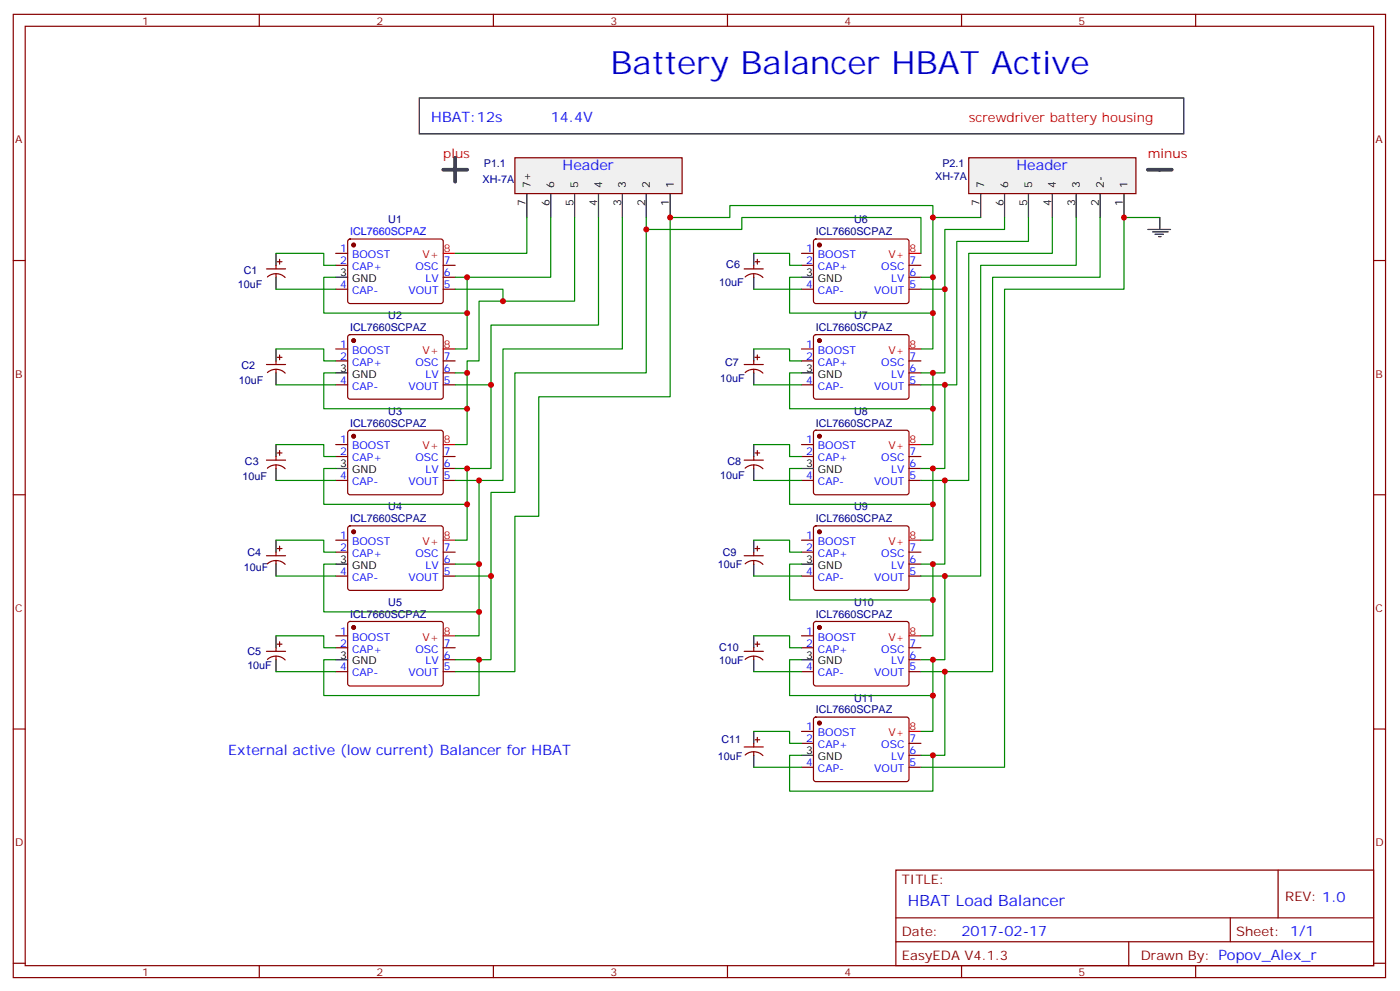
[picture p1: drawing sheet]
<svg xmlns="http://www.w3.org/2000/svg" width="414mm" height="293mm" viewBox="0 0 414 293" stroke-linecap="round" stroke-linejoin="round" font-family="sans-serif">
<g fill="none" stroke="#870000" stroke-width=".35">
<path d="M3.9 4.2h405.4v284.4h-405.4zM7.4 7.8h398.3v277.2h-398.3zM76.6 4.2v3.6M145.7 4.2v3.6M214.9 4.2v3.6M284 4.2v3.6M353.2 4.2v3.6M3.9 76.9h3.5M405.7 76.9h3.6M3.9 146h3.5M405.7 146h3.6M3.9 215.2h3.5"/>
<path d="M405.7 215.2h3.6M264.6 256.8h141.1v28.2h-141.1zM377.5 256.8v14.1M264.6 270.9h141.1M264.6 278h141.1M333.4 278v7M363.4 270.9v7.1M3.9 284.3h3.5M76.6 285v3.6M145.7 285v3.6M214.9 285v3.6M284 285v3.6"/>
<path d="M353.2 285v3.6M405.7 284.3h3.6"/>
</g>
<path d="M152.1 46.6h49.4v10.6h-49.4z" fill="#f0f0f0" stroke="#870000" stroke-width=".35"/>
<path d="M155.6 57.2v7M162.7 57.2v7M169.7 57.2v7M176.8 57.2v7M183.8 57.2v7M190.9 57.2v7M197.9 57.2v7" fill="none" stroke="#000" stroke-width=".35"/>
<path d="M286.1 46.6h49.4v10.6h-49.4z" fill="#f0f0f0" stroke="#870000" stroke-width=".35"/>
<g fill="none" stroke="#000" stroke-width=".35">
<path d="M123.9 28.9h225.7v10.6h-225.7zM289.7 57.2v7M296.7 57.2v7M303.8 57.2v7M310.8 57.2v7M317.9 57.2v7M324.9 57.2v7M332 57.2v7M81.5 74.8v3.5M222.6 74.8v3.5M339.1 67.7h6.7M340.5 68.4h4.6"/>
<path d="M341.2 69.1h2.4M342.2 69.8h.7M342.6 64.2v3.5M81.5 81.8v3.6M99.2 81.8h3.5M222.6 81.8v3.6M236.7 81.8h3.6M81.5 103v3.5M81.5 110.1v3.5M99.2 110.1h3.5M222.6 103v3.5M222.6 110.1v3.5"/>
<path d="M236.7 110.1h3.6M81.5 131.2v3.6M81.5 138.3v3.5M99.2 138.3h3.5M222.6 131.2v3.6M222.6 138.3v3.5M236.7 138.3h3.6M81.5 159.5v3.5M222.6 159.5v3.5M81.5 166.5v3.5M99.2 166.5h3.5M222.6 166.5v3.5"/>
<path d="M236.7 166.5h3.6M81.5 187.7v3.5M81.5 194.7v3.6M99.2 194.7h3.5M222.6 187.7v3.5M222.6 194.7v3.6M236.7 194.7h3.6M222.6 215.9v3.5M222.6 223v3.5M236.7 223h3.6"/>
</g>
<g fill="#870000" stroke="#870000" stroke-width=".35">
<circle cx="104.5" cy="72.3" r=".53"/>
<circle cx="104.5" cy="100.5" r=".53"/>
<circle cx="104.5" cy="128.8" r=".53"/>
<circle cx="104.5" cy="157" r=".53"/>
<circle cx="242" cy="72.3" r=".53"/>
<circle cx="242" cy="100.5" r=".53"/>
<circle cx="242" cy="128.8" r=".53"/>
<circle cx="242" cy="157" r=".53"/>
<circle cx="242" cy="185.2" r=".53"/>
<circle cx="242" cy="213.4" r=".53"/>
<circle cx="104.5" cy="185.2" r=".53"/>
</g>
<g fill="none" stroke="#870000" stroke-width=".35">
<path d="M78.7 79.4h5.6M81.5 78.3v1.1M81.9 77.3h1.4M82.6 76.6v1.4M99.2 74.8h3.5M99.2 78.3h3.5M102.9 70.8l.5-.2h27.1l.4 .7-.1 17.9-.6 .4-27.1-.1-.4-.6v-17.6zM130.9 78.3h3.5M219.8 79.4h5.7M222.6 78.3v1.1M223 77.3h1.4M223.7 76.6v1.4"/>
<path d="M236.7 74.8h3.6M236.7 78.3h3.6M240.5 70.8l.5-.2h27.1l.4 .7-.1 17.9-.6 .4-27.1-.1-.4-.6v-17.6zM268.5 78.3h3.5M79 81.8a3.8 3.8 0 0 1 5.2 .1M81.5 80.8v1M99.2 85.4h3.5M102.9 99l.5-.2h27.1l.4 .7-.1 17.9-.6 .4h-27.1l-.4-.7v-17.6zM130.9 85.4h3.5M130.9 81.8h3.5M220.1 81.8a3.8 3.8 0 0 1 5.2 .1M222.6 80.8v1"/>
<path d="M236.7 85.4h3.6M240.5 99l.5-.2h27.1l.4 .7-.1 17.9-.6 .4h-27.1l-.4-.7v-17.6zM268.5 85.4h3.5M268.5 81.8h3.5M78.7 107.6h5.6M79 110a3.8 3.8 0 0 1 5.2 .1M81.5 106.5v1.1M81.5 109v1.1M81.9 105.5h1.4M82.6 104.8v1.4M99.2 103h3.5M99.2 106.5h3.5"/>
<path d="M99.2 113.6h3.5M130.9 106.5h3.5M130.9 113.6h3.5M130.9 110.1h3.5M219.8 107.6h5.7M220.1 110a3.8 3.8 0 0 1 5.2 .1M222.6 106.5v1.1M222.6 109v1.1M223 105.5h1.4M223.7 104.8v1.4M236.7 103h3.6M236.7 106.5h3.6"/>
<path d="M236.7 113.6h3.6M268.5 106.5h3.5M268.5 113.6h3.5M268.5 110.1h3.5M78.7 135.8h5.6M79 138.2a3.8 3.8 0 0 1 5.2 .2M81.5 134.8v1M81.5 137.2v1.1M81.9 133.7h1.4M82.6 133v1.4M99.2 131.2h3.5M99.2 134.8h3.5"/>
<path d="M102.9 127.2l.5-.2 27.1 .1 .4 .6-.1 17.9-.6 .4h-27.1l-.4-.7v-17.6zM130.9 134.8h3.5M130.9 138.3h3.5M219.8 135.8h5.7M220.1 138.2a3.8 3.8 0 0 1 5.2 .2M222.6 134.8v1M222.6 137.2v1.1M223 133.7h1.4M223.7 133v1.4M236.7 131.2h3.6M236.7 134.8h3.6M240.5 127.2l.5-.2 27.1 .1 .4 .6-.1 17.9-.6 .4h-27.1l-.4-.7v-17.6z"/>
<path d="M268.5 134.8h3.5M268.5 138.3h3.5M99.2 141.8h3.5M99.2 159.5h3.5M102.9 155.4l.5-.2 27.1 .1 .4 .6-.1 17.9-.6 .5-27.1-.1-.4-.6v-17.7zM130.9 141.8h3.5M236.7 141.8h3.6M236.7 159.5h3.6M240.5 155.4l.5-.2 27.1 .1 .4 .6-.1 17.9-.6 .5-27.1-.1-.4-.6v-17.7zM268.5 141.8h3.5M78.7 164h5.6M79 166.4a3.8 3.8 0 0 1 5.2 .2"/>
<path d="M81.5 163v1M81.5 165.5v1M81.9 161.9h1.4M82.6 161.2v1.4M99.2 163h3.5M99.2 170h3.5M130.9 163h3.5M130.9 170h3.5M130.9 166.5h3.5M219.8 164h5.7M220.1 166.4a3.8 3.8 0 0 1 5.2 .2M222.6 163v1"/>
<path d="M222.6 165.5v1M223 161.9h1.4M223.7 161.2v1.4M236.7 163h3.6M236.7 170h3.6M268.5 163h3.5M268.5 170h3.5M268.5 166.5h3.5M78.7 192.3h5.6M79 194.6a3.8 3.8 0 0 1 5.2 .2M81.5 191.2v1.1M81.5 193.7v1"/>
<path d="M81.9 190.1h1.4M82.6 189.4v1.5M99.2 187.7h3.5M99.2 191.2h3.5M99.2 198.3h3.5M102.9 183.7l.5-.3 27.1 .1 .4 .6-.1 18-.6 .4-27.1-.1-.4-.6v-17.7zM130.9 191.2h3.5M130.9 198.3h3.5M130.9 194.7h3.5M219.8 192.3h5.7M220.1 194.6a3.8 3.8 0 0 1 5.2 .2M222.6 191.2v1.1"/>
<path d="M222.6 193.7v1M223 190.1h1.4M223.7 189.4v1.5M236.7 187.7h3.6M236.7 191.2h3.6M236.7 198.3h3.6M240.5 183.7l.5-.3 27.1 .1 .4 .6-.1 18-.6 .4-27.1-.1-.4-.6v-17.7zM268.5 191.2h3.5M268.5 198.3h3.5M268.5 194.7h3.5M222.6 219.4v1.1M223 218.4h1.4"/>
<path d="M223.7 217.7v1.4M236.7 215.9h3.6M236.7 219.4h3.6M240.5 211.9l.5-.2h27.1l.4 .7-.1 17.9-.6 .4h-27.1l-.4-.7v-17.6zM268.5 219.4h3.5M219.8 220.5h5.7M220.1 222.9a3.8 3.8 0 0 1 5.2 .1M222.6 221.9v1.1M236.7 226.5h3.6M268.5 226.5h3.5M268.5 223h3.5"/>
</g>
<path d="M130.9 74.8h3.5M268.5 74.8h3.5M130.9 103h3.5M268.5 103h3.5M130.9 131.2h3.5M268.5 131.2h3.5M130.9 159.5h3.5M268.5 159.5h3.5M130.9 187.7h3.5M268.5 187.7h3.5M268.5 215.9h3.5" fill="none" stroke="#f00" stroke-width=".35"/>
<g fill="none" stroke="#008700" stroke-width=".35">
<path d="M81.5 74.8h14.1v3.5h3.6M155.6 64.2v10.6h-21.2M162.7 64.2v17.6h-24.7M169.7 64.2v24.7h-21.1v-3.5h-14.2M176.8 64.2v31.8h-31.8v17.6h-10.6M183.8 64.2v38.8h-35.2v38.8h-14.2M190.9 64.2v45.9h-38.8v35.2h-7.1v24.7h-10.6M190.9 67.7h28.2v-3.5h52.9v10.6M222.6 74.8h10.6v3.5h3.5M275.6 64.2h14.1M296.7 64.2v3.5h-17.6v17.7M303.8 64.2v7.1h-21.2v42.3h-3.5"/>
<path d="M310.8 64.2v10.6h-24.7v67h-7M317.9 64.2v14.1h-28.2v91.7h-10.6M324.9 64.2v17.6h-31.7v116.5h-14.1M342.6 64.2h-10.6v21.2h-35.3v141.1h-24.7M81.5 85.4h17.7M99.2 81.8h-3.6v10.6h42.4v-10.6h-3.6M138 92.4v10.6h-3.6M148.6 88.9h-7.1v17.6h-3.5v3.6h-3.6M222.6 85.4h14.1M236.7 81.8h-3.5v10.6h42.4v-10.6h-3.6M272 85.4h7.1v24.7h-7.1M275.6 81.8v-21.1h-60v3.5h-17.7v52.9h-38.8v35.3h-7v45.9h-17.7"/>
<path d="M275.6 92.4v10.6h-3.6M81.5 103h14.1v3.5h3.6M81.5 113.6h17.7M99.2 110.1h-3.6v10.6h42.4v-10.6M145 113.6v24.7h-10.6M222.6 103h10.6v3.5h3.5M222.6 113.6h14.1M236.7 110.1h-3.5v10.6h42.4v10.5h-3.6M272 113.6h7.1v24.7h-3.5M275.6 110.1v10.6M81.5 131.2h14.1v3.6h3.6M99.2 138.3h-3.6v10.6h42.4v-10.6"/>
<path d="M138 120.7v10.5h-3.6M222.6 131.2h10.6v3.6h3.5M236.7 138.3h-3.5v10.6h42.4v-10.6h-3.6M81.5 159.5h14.1v3.5h3.6M81.5 141.8h17.7M138 148.9v10.6h-3.6M141.5 141.8v24.7h-7.1M222.6 159.5h10.6v3.5h3.5M222.6 141.8h14.1M272 141.8h7.1v24.7h-3.5M275.6 148.9v10.6h-3.6M81.5 170h17.7"/>
<path d="M99.2 166.5h-3.6v14.1h45.9M141.5 166.5v21.2h-7.1M145 170v24.7h-10.6M222.6 170h14.1M236.7 166.5h-3.5v10.6h42.4v-10.6h-3.6M272 170h7.1v24.7h-3.5M275.6 177.1v10.6h-3.6M81.5 187.7h14.1v3.5h3.6M81.5 198.3h17.7M99.2 194.7h-3.6v10.6h45.9v-10.6M222.6 187.7h10.6v3.5h3.5M222.6 198.3h14.1"/>
<path d="M236.7 194.7h-3.5v10.6h42.4v-10.6h-3.6M272 198.3h7.1v24.7h-3.5M222.6 215.9h10.6v3.5h3.5M275.6 205.3v10.6h-3.6M222.6 226.5h14.1M236.7 223h-3.5v10.5h42.4v-10.5h-3.6"/>
</g>
<path d="M134.4 46.6v3.5h-3.5M138 50.1h-3.6v3.5M339.1 50.1h7" fill="none" stroke="#000" stroke-width="1.1"/>
<g fill="#c00">
<circle cx="138" cy="92.4" r=".88"/>
<circle cx="138" cy="81.8" r=".88"/>
<circle cx="148.6" cy="88.9" r=".88"/>
<circle cx="138" cy="110.1" r=".88"/>
<circle cx="138" cy="120.6" r=".88"/>
<circle cx="145" cy="113.6" r=".88"/>
<circle cx="138" cy="138.3" r=".88"/>
<circle cx="138" cy="148.9" r=".88"/>
<circle cx="141.5" cy="141.8" r=".88"/>
<circle cx="141.5" cy="166.5" r=".88"/>
<circle cx="145" cy="170" r=".88"/>
<circle cx="141.5" cy="194.7" r=".88"/>
<circle cx="141.5" cy="180.6" r=".88"/>
<circle cx="275.6" cy="92.4" r=".88"/>
<circle cx="275.6" cy="148.9" r=".88"/>
<circle cx="275.6" cy="177.1" r=".88"/>
<circle cx="275.6" cy="205.3" r=".88"/>
<circle cx="275.6" cy="138.3" r=".88"/>
<circle cx="275.6" cy="166.5" r=".88"/>
<circle cx="275.6" cy="223" r=".88"/>
<circle cx="275.6" cy="81.8" r=".88"/>
<circle cx="279.1" cy="85.4" r=".88"/>
<circle cx="275.6" cy="194.7" r=".88"/>
<circle cx="275.6" cy="120.6" r=".88"/>
<circle cx="275.6" cy="110.1" r=".88"/>
<circle cx="279.1" cy="113.6" r=".88"/>
<circle cx="279.1" cy="141.8" r=".88"/>
<circle cx="279.1" cy="170" r=".88"/>
<circle cx="279.1" cy="198.3" r=".88"/>
<circle cx="197.9" cy="64.2" r=".88"/>
<circle cx="190.9" cy="67.7" r=".88"/>
<circle cx="275.6" cy="64.2" r=".88"/>
<circle cx="332" cy="64.2" r=".88"/>
</g>
<text font-size="9.5" fill="#00f" x="180.3" y="21.9">Battery Balancer HBAT Active</text>
<text font-size="4.6" fill="#00f" x="268.1" y="267.4">HBAT Load Balancer</text>
<g font-size="4.2" fill="#00f">
<text x="127.4" y="36">HBAT:12s</text>
<text x="162.7" y="36">14.4V</text>
<text x="166.2" y="50.1">Header</text>
<text x="300.2" y="50.1">Header</text>
<text x="67.4" y="223">External active (low current) Balancer for HBAT</text>
<text x="284" y="276.2">2017-02-17</text>
</g>
<g font-size="3.9" fill="#f00">
<text x="286.1" y="36">screwdriver battery housing</text>
<text x="130.9" y="46.6">plus</text>
<text x="339.1" y="46.6">minus</text>
</g>
<g font-size="3.9" fill="#800">
<text x="266.4" y="261.1">TITLE:</text>
<text x="379.6" y="266">REV: 1.0</text>
<text x="266.4" y="276.2">Date:</text>
<text x="365.2" y="276.2">Sheet: 1/1</text>
<text x="266.4" y="283.3">EasyEDA V4.1.3</text>
<text x="336.9" y="283.3">Drawn By: Popov_Alex_r</text>
</g>
<g font-size="3.2" fill="#800">
<text x="42" y="7.2">1</text>
<text x="111.2" y="7.2">2</text>
<text x="180.3" y="7.2">3</text>
<text x="249.4" y="7.2">4</text>
<text x="318.6" y="7.2">5</text>
<text x="4.4" y="42.3">A</text>
<text x="406.3" y="42.3">A</text>
<text x="4.4" y="111.5">B</text>
<text x="406.3" y="111.5">B</text>
<text x="4.4" y="180.6">C</text>
<text x="406.3" y="180.6">C</text>
<text x="4.4" y="249.8">D</text>
<text x="406.3" y="249.8">D</text>
<text x="42" y="288">1</text>
<text x="111.2" y="288">2</text>
<text x="180.3" y="288">3</text>
<text x="249.4" y="288">4</text>
<text x="318.6" y="288">5</text>
</g>
<g font-size="3.2" fill="#000080">
<text x="142.6" y="54">XH-7A</text>
<text x="142.9" y="49.4">P1.1</text>
<text x="276.3" y="53.3">XH-7A</text>
<text x="278.4" y="49.4">P2.1</text>
<text x="114.7" y="66">U1</text>
<text x="252.3" y="66">U6</text>
<text x="241" y="69.5">ICL7660SCPAZ</text>
<text x="72" y="80.8">C1</text>
<text x="214.5" y="79">C6</text>
<text x="70.2" y="85">10uF</text>
<text x="212.4" y="84.3">10uF</text>
<text x="114.7" y="94.2">U2</text>
<text x="252.3" y="94.2">U7</text>
<text x="103.4" y="97.7">ICL7660SCPAZ</text>
<text x="241" y="97.7">ICL7660SCPAZ</text>
<text x="214.2" y="107.9">C7</text>
<text x="70.6" y="113.2">10uF</text>
<text x="71.3" y="109">C2</text>
<text x="212.8" y="112.9">10uF</text>
<text x="103.4" y="125.9">ICL7660SCPAZ</text>
<text x="114.7" y="122.4">U3</text>
<text x="241" y="125.9">ICL7660SCPAZ</text>
<text x="252.3" y="122.4">U8</text>
<text x="72.4" y="137.2">C3</text>
<text x="214.9" y="137.2">C8</text>
<text x="71.6" y="141.8">10uF</text>
<text x="212.8" y="141.5">10uF</text>
<text x="103.4" y="154.2">ICL7660SCPAZ</text>
<text x="114.7" y="150.6">U4</text>
<text x="241" y="154.2">ICL7660SCPAZ</text>
<text x="252.3" y="150.6">U9</text>
<text x="73.1" y="164">C4</text>
<text x="212.1" y="167.6">10uF</text>
<text x="213.5" y="164">C9</text>
<text x="72" y="168.6">10uF</text>
<text x="114.7" y="178.9">U5</text>
<text x="252.3" y="178.9">U10</text>
<text x="103.4" y="182.4">ICL7660SCPAZ</text>
<text x="241" y="182.4">ICL7660SCPAZ</text>
<text x="73.1" y="197.6">10uF</text>
<text x="73.1" y="193.3">C5</text>
<text x="212.4" y="196.1">10uF</text>
<text x="212.4" y="192.3">C10</text>
<text x="252.3" y="207.1">U11</text>
<text x="241" y="210.6">ICL7660SCPAZ</text>
<text x="213.1" y="219.4">C11</text>
<text x="212.1" y="224.4">10uF</text>
</g>
<g font-size="3.2">
<text x="156.7" y="55.4" transform="rotate(-90 156.7 55.4)">7+</text>
<text x="163.7" y="55.4" transform="rotate(-90 163.7 55.4)">6</text>
<text x="170.8" y="55.4" transform="rotate(-90 170.8 55.4)">5</text>
<text x="177.8" y="55.4" transform="rotate(-90 177.8 55.4)">4</text>
<text x="184.9" y="55.4" transform="rotate(-90 184.9 55.4)">3</text>
<text x="191.9" y="55.4" transform="rotate(-90 191.9 55.4)">2</text>
<text x="199" y="55.4" transform="rotate(-90 199 55.4)">1</text>
<text x="290.7" y="55.4" transform="rotate(-90 290.7 55.4)">7</text>
<text x="297.8" y="55.4" transform="rotate(-90 297.8 55.4)">6</text>
<text x="304.8" y="55.4" transform="rotate(-90 304.8 55.4)">5</text>
<text x="311.9" y="55.4" transform="rotate(-90 311.9 55.4)">4</text>
<text x="318.9" y="55.4" transform="rotate(-90 318.9 55.4)">3</text>
<text x="326" y="55.4" transform="rotate(-90 326 55.4)">2-</text>
<text x="333.1" y="55.4" transform="rotate(-90 333.1 55.4)">1</text>
<text x="155.3" y="60.9" transform="rotate(-90 155.3 60.9)">7</text>
<text x="162.3" y="60.9" transform="rotate(-90 162.3 60.9)">6</text>
<text x="169.4" y="60.9" transform="rotate(-90 169.4 60.9)">5</text>
<text x="176.4" y="60.9" transform="rotate(-90 176.4 60.9)">4</text>
<text x="183.5" y="60.9" transform="rotate(-90 183.5 60.9)">3</text>
<text x="190.5" y="60.9" transform="rotate(-90 190.5 60.9)">2</text>
<text x="197.6" y="60.9" transform="rotate(-90 197.6 60.9)">1</text>
<text x="289.3" y="60.9" transform="rotate(-90 289.3 60.9)">7</text>
<text x="296.4" y="60.9" transform="rotate(-90 296.4 60.9)">6</text>
<text x="303.4" y="60.9" transform="rotate(-90 303.4 60.9)">5</text>
<text x="310.5" y="60.9" transform="rotate(-90 310.5 60.9)">4</text>
<text x="317.5" y="60.9" transform="rotate(-90 317.5 60.9)">3</text>
<text x="324.6" y="60.9" transform="rotate(-90 324.6 60.9)">2</text>
<text x="331.6" y="60.9" transform="rotate(-90 331.6 60.9)">1</text>
<text x="100.5" y="81.5">3</text>
<text x="104" y="83.3">GND</text>
<text x="238.1" y="81.5">3</text>
<text x="241.6" y="83.3">GND</text>
<text x="100.5" y="109.7">3</text>
<text x="104" y="111.5">GND</text>
<text x="238.1" y="109.7">3</text>
<text x="241.6" y="111.5">GND</text>
<text x="100.5" y="137.9">3</text>
<text x="238.1" y="137.9">3</text>
<text x="104" y="139.7">GND</text>
<text x="241.6" y="139.7">GND</text>
<text x="100.5" y="166.2">3</text>
<text x="104" y="167.9">GND</text>
<text x="238.1" y="166.2">3</text>
<text x="241.6" y="167.9">GND</text>
<text x="100.5" y="194.4">3</text>
<text x="104" y="196.1">GND</text>
<text x="238.1" y="194.4">3</text>
<text x="241.6" y="196.1">GND</text>
<text x="238.1" y="222.6">3</text>
<text x="241.6" y="224.4">GND</text>
</g>
<g font-size="3.2" fill="#00f">
<text x="103.4" y="69.5">ICL7660SCPAZ</text>
<text x="100.5" y="74.4">1</text>
<text x="100.5" y="78">2</text>
<text x="104" y="76.2">BOOST</text>
<text x="131.1" y="78">7</text>
<text x="238.1" y="74.4">1</text>
<text x="238.1" y="78">2</text>
<text x="241.6" y="76.2">BOOST</text>
<text x="268.7" y="78">7</text>
<text x="104" y="79.7">CAP+</text>
<text x="122.7" y="79.7">OSC</text>
<text x="125.7" y="83.3">LV</text>
<text x="131.1" y="81.5">6</text>
<text x="241.6" y="79.7">CAP+</text>
<text x="260.3" y="79.7">OSC</text>
<text x="263.3" y="83.3">LV</text>
<text x="268.7" y="81.5">6</text>
<text x="100.5" y="85">4</text>
<text x="104" y="86.8">CAP-</text>
<text x="120.7" y="86.8">VOUT</text>
<text x="131.1" y="85">5</text>
<text x="238.1" y="85">4</text>
<text x="241.6" y="86.8">CAP-</text>
<text x="258.3" y="86.8">VOUT</text>
<text x="268.7" y="85">5</text>
<text x="100.5" y="102.7">1</text>
<text x="100.5" y="106.2">2</text>
<text x="104" y="104.4">BOOST</text>
<text x="104" y="107.9">CAP+</text>
<text x="122.7" y="107.9">OSC</text>
<text x="131.1" y="106.2">7</text>
<text x="238.1" y="102.7">1</text>
<text x="238.1" y="106.2">2</text>
<text x="241.6" y="104.4">BOOST</text>
<text x="241.6" y="107.9">CAP+</text>
<text x="260.3" y="107.9">OSC</text>
<text x="268.7" y="106.2">7</text>
<text x="100.5" y="113.2">4</text>
<text x="125.7" y="111.5">LV</text>
<text x="131.1" y="113.2">5</text>
<text x="131.1" y="109.7">6</text>
<text x="238.1" y="113.2">4</text>
<text x="263.3" y="111.5">LV</text>
<text x="268.7" y="113.2">5</text>
<text x="268.7" y="109.7">6</text>
<text x="104" y="115">CAP-</text>
<text x="120.7" y="115">VOUT</text>
<text x="241.6" y="115">CAP-</text>
<text x="258.3" y="115">VOUT</text>
<text x="100.5" y="130.9">1</text>
<text x="238.1" y="130.9">1</text>
<text x="100.5" y="134.4">2</text>
<text x="104" y="132.6">BOOST</text>
<text x="104" y="136.2">CAP+</text>
<text x="122.7" y="136.2">OSC</text>
<text x="131.1" y="137.9">6</text>
<text x="131.1" y="134.4">7</text>
<text x="238.1" y="134.4">2</text>
<text x="241.6" y="132.6">BOOST</text>
<text x="241.6" y="136.2">CAP+</text>
<text x="260.3" y="136.2">OSC</text>
<text x="268.7" y="137.9">6</text>
<text x="268.7" y="134.4">7</text>
<text x="100.5" y="141.5">4</text>
<text x="104" y="143.2">CAP-</text>
<text x="120.7" y="143.2">VOUT</text>
<text x="125.7" y="139.7">LV</text>
<text x="131.1" y="141.5">5</text>
<text x="238.1" y="141.5">4</text>
<text x="241.6" y="143.2">CAP-</text>
<text x="258.3" y="143.2">VOUT</text>
<text x="263.3" y="139.7">LV</text>
<text x="268.7" y="141.5">5</text>
<text x="100.5" y="159.1">1</text>
<text x="104" y="160.9">BOOST</text>
<text x="238.1" y="159.1">1</text>
<text x="241.6" y="160.9">BOOST</text>
<text x="100.5" y="162.6">2</text>
<text x="104" y="164.4">CAP+</text>
<text x="122.7" y="164.4">OSC</text>
<text x="125.7" y="167.9">LV</text>
<text x="131.1" y="166.2">6</text>
<text x="131.1" y="162.6">7</text>
<text x="238.1" y="162.6">2</text>
<text x="241.6" y="164.4">CAP+</text>
<text x="260.3" y="164.4">OSC</text>
<text x="263.3" y="167.9">LV</text>
<text x="268.7" y="166.2">6</text>
<text x="268.7" y="162.6">7</text>
<text x="100.5" y="169.7">4</text>
<text x="104" y="171.4">CAP-</text>
<text x="120.7" y="171.4">VOUT</text>
<text x="131.1" y="169.7">5</text>
<text x="238.1" y="169.7">4</text>
<text x="241.6" y="171.4">CAP-</text>
<text x="258.3" y="171.4">VOUT</text>
<text x="268.7" y="169.7">5</text>
<text x="100.5" y="187.3">1</text>
<text x="100.5" y="190.9">2</text>
<text x="104" y="189.1">BOOST</text>
<text x="131.1" y="190.9">7</text>
<text x="238.1" y="187.3">1</text>
<text x="238.1" y="190.9">2</text>
<text x="241.6" y="189.1">BOOST</text>
<text x="268.7" y="190.9">7</text>
<text x="100.5" y="197.9">4</text>
<text x="104" y="192.6">CAP+</text>
<text x="122.7" y="192.6">OSC</text>
<text x="125.7" y="196.1">LV</text>
<text x="131.1" y="197.9">5</text>
<text x="131.1" y="194.4">6</text>
<text x="238.1" y="197.9">4</text>
<text x="241.6" y="192.6">CAP+</text>
<text x="260.3" y="192.6">OSC</text>
<text x="263.3" y="196.1">LV</text>
<text x="268.7" y="197.9">5</text>
<text x="268.7" y="194.4">6</text>
<text x="104" y="199.7">CAP-</text>
<text x="120.7" y="199.7">VOUT</text>
<text x="241.6" y="199.7">CAP-</text>
<text x="258.3" y="199.7">VOUT</text>
<text x="238.1" y="215.5">1</text>
<text x="238.1" y="219.1">2</text>
<text x="241.6" y="217.3">BOOST</text>
<text x="241.6" y="220.8">CAP+</text>
<text x="260.3" y="220.8">OSC</text>
<text x="268.7" y="219.1">7</text>
<text x="238.1" y="226.1">4</text>
<text x="241.6" y="227.9">CAP-</text>
<text x="258.3" y="227.9">VOUT</text>
<text x="263.3" y="224.4">LV</text>
<text x="268.7" y="226.1">5</text>
<text x="268.7" y="222.6">6</text>
</g>
<g font-size="3.2" fill="#f00">
<text x="124.8" y="76.2">V+</text>
<text x="131.1" y="74.4">8</text>
<text x="262.4" y="76.2">V+</text>
<text x="268.7" y="74.4">8</text>
<text x="124.8" y="104.4">V+</text>
<text x="131.1" y="102.7">8</text>
<text x="262.4" y="104.4">V+</text>
<text x="268.7" y="102.7">8</text>
<text x="131.1" y="130.9">8</text>
<text x="268.7" y="130.9">8</text>
<text x="124.8" y="132.6">V+</text>
<text x="262.4" y="132.6">V+</text>
<text x="124.8" y="160.9">V+</text>
<text x="131.1" y="159.1">8</text>
<text x="262.4" y="160.9">V+</text>
<text x="268.7" y="159.1">8</text>
<text x="124.8" y="189.1">V+</text>
<text x="131.1" y="187.3">8</text>
<text x="262.4" y="189.1">V+</text>
<text x="268.7" y="187.3">8</text>
<text x="268.7" y="215.5">8</text>
<text x="262.4" y="217.3">V+</text>
</g>
</svg>
